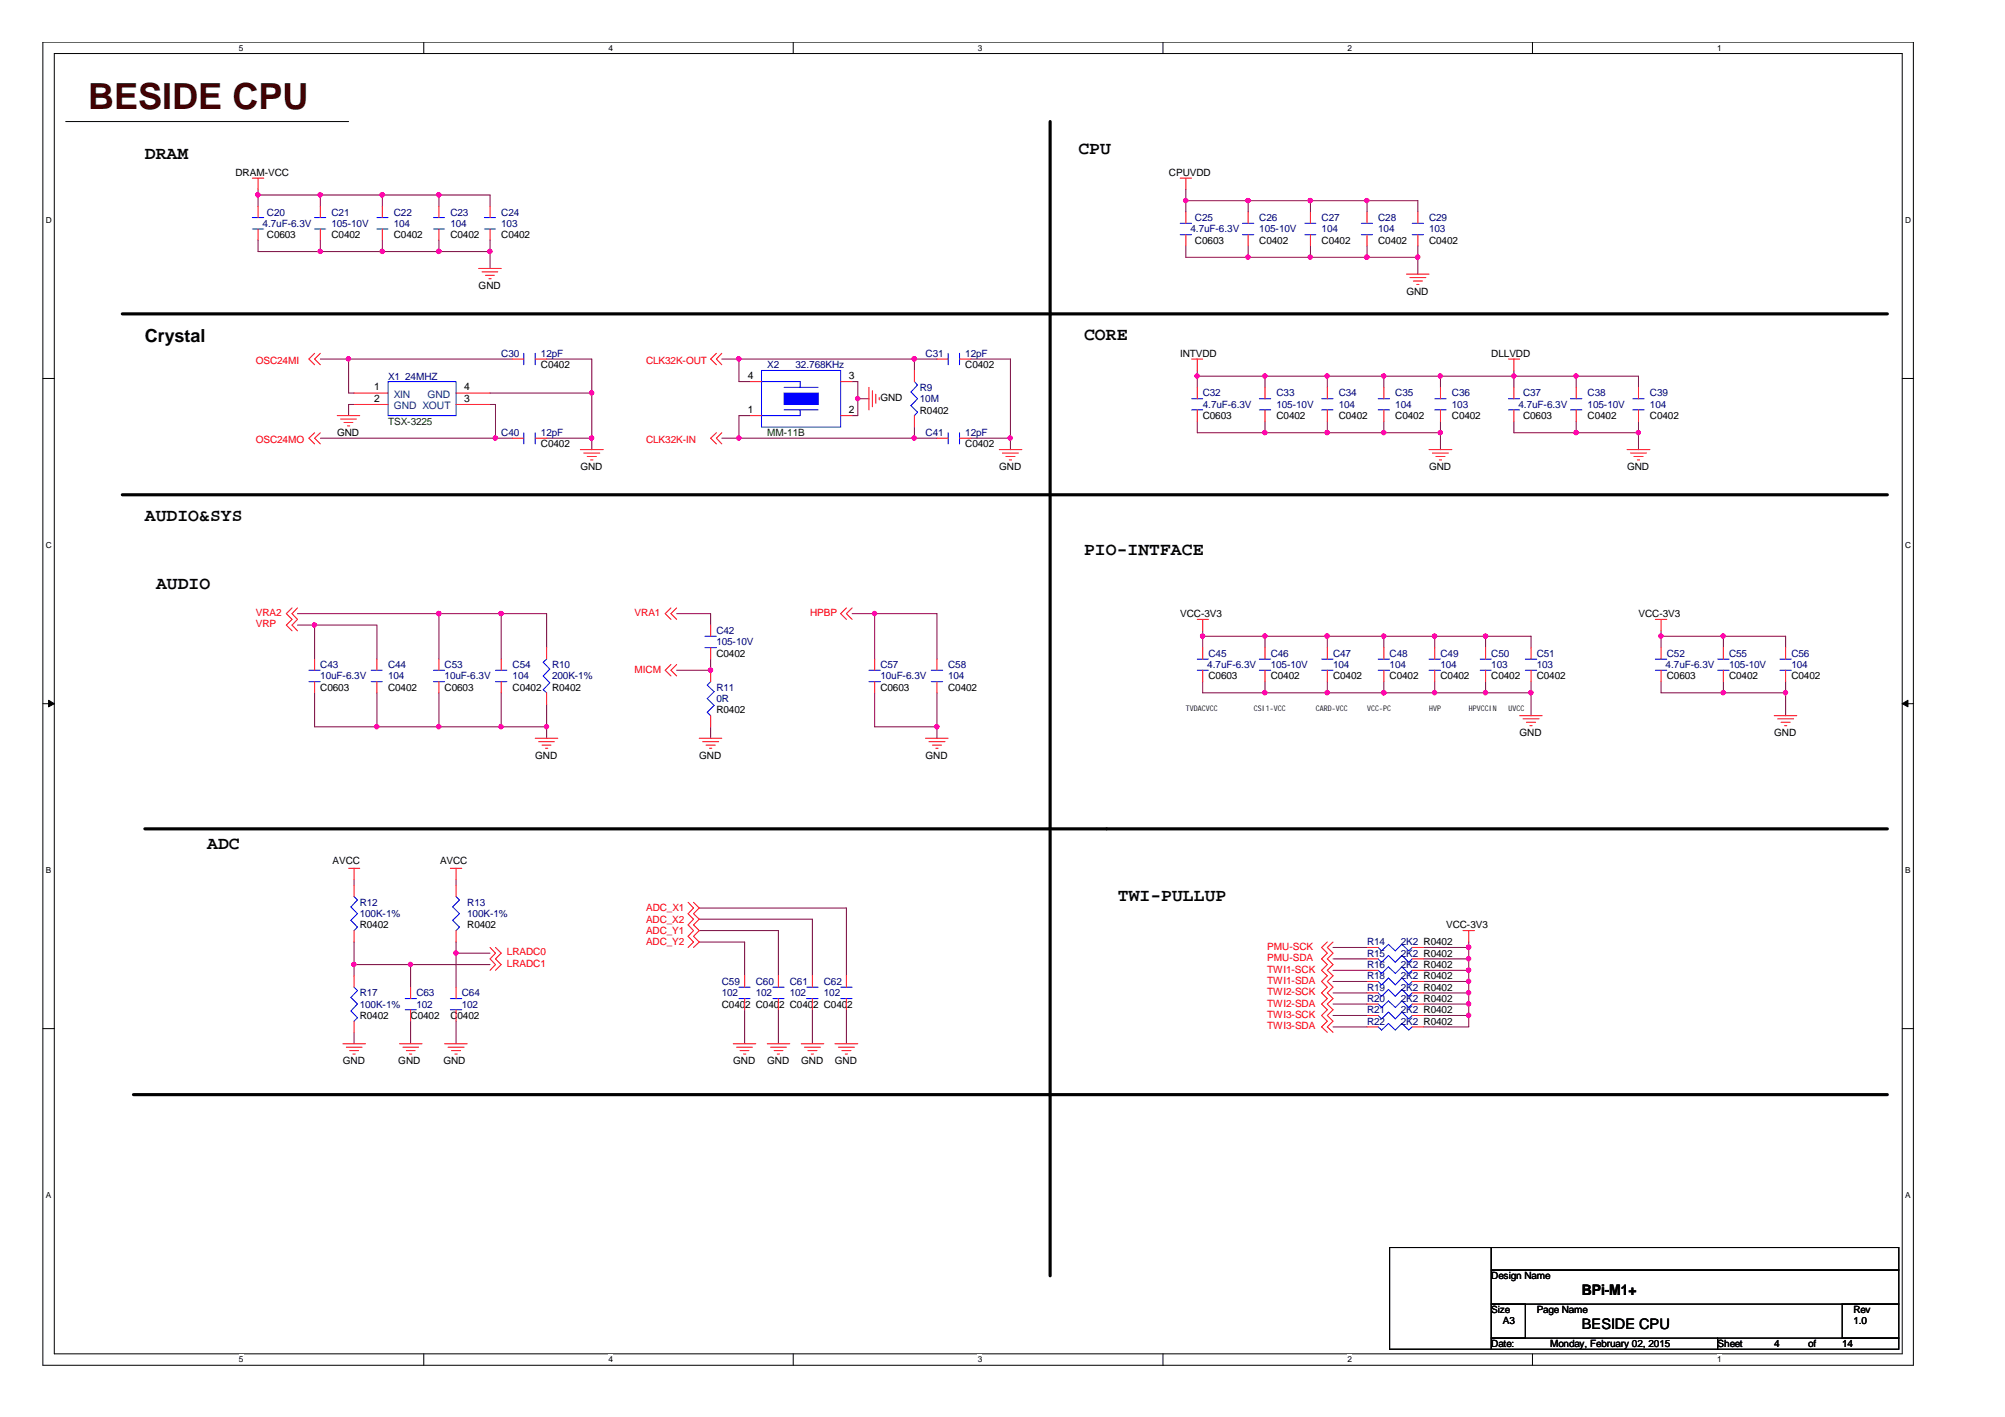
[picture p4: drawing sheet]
<svg xmlns="http://www.w3.org/2000/svg" width="297mm" height="210mm" viewBox="0 0 297 210" stroke-linecap="round" stroke-linejoin="round" font-family="sans-serif">
<path d="M6.3 6.2h277.2v196h-277.2zM8 7.9h273.8v192.6h-273.8z" fill="none" stroke="#000" stroke-width=".15"/>
<g fill="#fff">
<path d="M35.4 6.4h.6v1.4h-.6z"/>
<path d="M35.4 200.7h.6v1.4h-.6z"/>
</g>
<path d="M62.8 6.2v1.7M62.8 200.5v1.7" fill="none" stroke="#000" stroke-width=".15"/>
<g fill="#fff">
<path d="M90.1 6.4h.7v1.4h-.7z"/>
<path d="M90.1 200.7h.7v1.4h-.7z"/>
</g>
<path d="M117.5 6.2v1.7M117.5 200.5v1.7" fill="none" stroke="#000" stroke-width=".15"/>
<g fill="#fff">
<path d="M144.9 6.4h.6v1.4h-.6z"/>
<path d="M144.9 200.7h.6v1.4h-.6z"/>
</g>
<path d="M172.3 6.2v1.7M172.3 200.5v1.7" fill="none" stroke="#000" stroke-width=".15"/>
<g fill="#fff">
<path d="M199.6 6.4h.7v1.4h-.7z"/>
<path d="M199.6 200.7h.7v1.4h-.7z"/>
</g>
<path d="M227 6.2v1.7M227 200.5v1.7" fill="none" stroke="#000" stroke-width=".15"/>
<g fill="#fff">
<path d="M254.4 6.4h.6v1.4h-.6z"/>
<path d="M254.4 200.7h.6v1.4h-.6z"/>
<path d="M6.8 31.9h.8v1.4h-.8z"/>
<path d="M282.2 31.9h.9v1.4h-.9z"/>
<path d="M6.8 80.1h.8v1.4h-.8z"/>
<path d="M282.2 80.1h.9v1.4h-.9z"/>
</g>
<path d="M6.3 56.1h1.7M281.8 56.1h1.7" fill="none" stroke="#000" stroke-width=".15"/>
<g fill="#fff">
<path d="M6.8 128.2h.7v1.4h-.7z"/>
<path d="M282.2 128.2h.8v1.4h-.8z"/>
</g>
<path d="M6.3 104.2h1.7M281.8 104.2h1.7" fill="none" stroke="#000" stroke-width=".15"/>
<g fill="#000" stroke="#000" stroke-width=".15">
<path d="M7.2 103.7l.8 .5-.8 .5z" fill-rule="evenodd"/>
<path d="M281.8 104.2l.9-.5v1z" fill-rule="evenodd"/>
</g>
<g fill="#fff">
<path d="M6.8 176.4h.7v1.4h-.7z"/>
<path d="M282.2 176.4h.8v1.4h-.8z"/>
</g>
<path d="M9.7 18h41.9M6.3 152.4h1.7M281.8 152.4h1.7M205.9 184.8h15v15.1h-15zM220.9 184.8h60.4v3.3h-60.4zM220.9 188.1h60.4v5.1h-60.4zM220.9 193.2h5.1v5h-5.1zM220.9 198.2h33.6v1.7h-33.6zM254.5 198.2h26.8v1.7h-26.8zM272.9 193.2h8.4v5h-8.4z" fill="none" stroke="#000" stroke-width=".15"/>
<path d="M155.6 18v171M18.1 46.5h261.5M18.1 73.3h261.5M21.5 122.8h258.1M19.8 162.2h259.8" fill="none" stroke="#000" stroke-width=".47"/>
<g fill="none" stroke="#800040" stroke-width=".15">
<path d="M38.2 35.6v1.7h34.4M38.2 28v2.6M38.2 28.9h34.4v1.7M47.5 28.9v1.7M47.5 35.6v1.7M56.6 28.9v1.7M56.6 35.6v1.7M65 28.9v1.7M65 35.6v1.7M72.6 35.6v4.2M175.7 28v3.4M175.7 36.4v1.7h34.4"/>
<path d="M175.7 29.7h34.4v1.7M184.9 29.7v1.7M184.9 36.4v1.7M194.1 29.7v1.7M194.1 36.4v1.7M202.5 29.7v1.7M202.5 36.4v1.7M210.1 36.4v4.2M47.5 53.2h28.4M51.6 53.2v5h.9M52.5 59.9h-.9v1.7M72.6 59.9h.8v5"/>
<path d="M72.6 58.2h15.1M81 53.2h6.7v13.4M106.9 53.2h31.9M109.5 53.2v3.3h1.6M126.2 56.5h.9v5.1h-.9M127.1 59.1h1.6M135.5 53.2v1.7M143.8 53.2h5.9v13.4M177.4 55.7h65.3v1.7M177.4 54.9v2.5M187.4 55.7v1.7M196.6 55.7v1.7"/>
<path d="M205 55.7v1.7M213.4 55.7v1.7M224.3 54.9v2.5M233.5 55.7v1.7M47.5 64.9h28.4M81 64.9h6.7M106.9 64.9h31.9M111.1 61.6h-1.6v3.3M135.5 63.3v1.6M143.8 64.9h5.9M177.4 62.4v1.7h36M187.4 62.4v1.7"/>
<path d="M196.6 62.4v1.7M205 62.4v1.7M213.4 62.4v4.2M224.3 62.4v1.7h18.4M233.5 62.4v1.7M242.7 62.4v4.2M44.1 90.9h36.9v5M44.1 92.6h11.7v5M46.6 92.6v5M65 90.9v6.7M74.3 90.9v6.7M100.2 90.9h5.1v1.7"/>
<path d="M105.3 97.6v1.7h-5.1M126.2 90.9h12.6v6.7M129.6 90.9v6.7M178.2 94.2h48.6v1.7M178.2 93.4v2.5M187.4 94.2v1.7M196.6 94.2v1.7M205 94.2v1.7M212.6 94.2v1.7M220.1 94.2v1.7M246.1 93.4v2.5M246.1 94.2h18.4v1.7"/>
<path d="M255.3 94.2v1.7M46.6 102.6v5.1h34.4M55.8 102.6v5.1M65 102.6v5.1M74.3 102.6v5.1M81 104.3v5.1M105.3 107.7v1.7M129.6 102.6v5.1h9.2M138.8 102.6v6.8M178.2 101v1.6h48.6M187.4 101v1.6M196.6 101v1.6"/>
<path d="M205 101v1.6M212.6 101v1.6M220.1 101v1.6M226.8 101v5M246.1 101v1.6h18.4M255.3 101v1.6M264.5 101v5M52.5 130.3v.9M52.5 139.5v5M67.6 130.3v.9M67.6 139.5v6.7M103.6 139.5h6.7v5"/>
<path d="M103.6 137.9h11.7v6.6M103.6 136.2h16.8v8.3M103.6 134.5h21.8v10M217.6 139.5v12.6h-6.7M52.5 142.9h20.1M52.5 152.9v1.7M60.8 142.9v3.3M60.8 151.3v3.3M67.6 141.2h5M67.6 151.3v3.3M110.3 149.6v5M115.3 149.6v5"/>
<path d="M120.4 149.6v5M125.4 149.6v5M197.5 140.3h5M197.5 143.7h5M197.5 142h5M197.5 145.4h5M197.5 147.1h5M197.5 148.7h5M197.5 150.4h5M197.5 152.1h5M210.9 140.3h6.7M210.9 143.7h6.7"/>
<path d="M210.9 142h6.7M210.9 145.4h6.7M210.9 147.1h6.7M210.9 148.7h6.7M210.9 150.4h6.7"/>
</g>
<g fill="#f0f" stroke="#f0f" stroke-width=".15">
<circle cx="217.6" cy="140.3" r=".32"/>
<circle cx="217.6" cy="142" r=".32"/>
<circle cx="217.6" cy="143.7" r=".32"/>
<circle cx="217.6" cy="145.4" r=".32"/>
<circle cx="217.6" cy="147.1" r=".32"/>
<circle cx="217.6" cy="150.4" r=".32"/>
<circle cx="217.6" cy="148.7" r=".32"/>
<circle cx="72.6" cy="37.2" r=".32"/>
<circle cx="65" cy="37.2" r=".32"/>
<circle cx="38.2" cy="28.9" r=".32"/>
<circle cx="56.6" cy="37.2" r=".32"/>
<circle cx="47.4" cy="37.2" r=".32"/>
<circle cx="56.6" cy="28.9" r=".32"/>
<circle cx="47.4" cy="28.9" r=".32"/>
<circle cx="65" cy="28.9" r=".32"/>
<circle cx="87.6" cy="64.9" r=".32"/>
<circle cx="87.6" cy="58.2" r=".32"/>
<circle cx="73.4" cy="64.9" r=".32"/>
<circle cx="51.6" cy="53.2" r=".32"/>
<circle cx="127.1" cy="59" r=".32"/>
<circle cx="109.4" cy="53.2" r=".32"/>
<circle cx="149.7" cy="64.9" r=".32"/>
<circle cx="109.4" cy="64.9" r=".32"/>
<circle cx="135.4" cy="64.9" r=".32"/>
<circle cx="135.4" cy="53.2" r=".32"/>
<circle cx="105.3" cy="99.3" r=".32"/>
<circle cx="129.6" cy="90.9" r=".32"/>
<circle cx="138.8" cy="107.6" r=".32"/>
<circle cx="81" cy="107.6" r=".32"/>
<circle cx="74.2" cy="107.6" r=".32"/>
<circle cx="65" cy="107.6" r=".32"/>
<circle cx="74.2" cy="90.9" r=".32"/>
<circle cx="65" cy="90.9" r=".32"/>
<circle cx="55.8" cy="107.6" r=".32"/>
<circle cx="46.6" cy="92.6" r=".32"/>
<circle cx="60.8" cy="142.9" r=".32"/>
<circle cx="52.4" cy="142.9" r=".32"/>
<circle cx="67.5" cy="141.2" r=".32"/>
<circle cx="210" cy="38.1" r=".32"/>
<circle cx="202.5" cy="38.1" r=".32"/>
<circle cx="175.7" cy="29.7" r=".32"/>
<circle cx="194.1" cy="38.1" r=".32"/>
<circle cx="184.9" cy="38.1" r=".32"/>
<circle cx="194.1" cy="29.7" r=".32"/>
<circle cx="184.9" cy="29.7" r=".32"/>
<circle cx="202.5" cy="29.7" r=".32"/>
<circle cx="224.3" cy="55.7" r=".32"/>
<circle cx="242.7" cy="64.1" r=".32"/>
<circle cx="233.5" cy="64.1" r=".32"/>
<circle cx="233.5" cy="55.7" r=".32"/>
<circle cx="213.4" cy="55.7" r=".32"/>
<circle cx="205" cy="55.7" r=".32"/>
<circle cx="196.6" cy="55.7" r=".32"/>
<circle cx="187.4" cy="55.7" r=".32"/>
<circle cx="213.4" cy="64.1" r=".32"/>
<circle cx="205" cy="64.1" r=".32"/>
<circle cx="196.6" cy="64.1" r=".32"/>
<circle cx="187.4" cy="64.1" r=".32"/>
<circle cx="177.4" cy="55.7" r=".32"/>
<circle cx="246.1" cy="94.2" r=".32"/>
<circle cx="255.3" cy="102.6" r=".32"/>
<circle cx="255.3" cy="94.2" r=".32"/>
<circle cx="264.5" cy="102.6" r=".32"/>
<circle cx="205" cy="102.6" r=".32"/>
<circle cx="212.5" cy="102.6" r=".32"/>
<circle cx="212.5" cy="94.2" r=".32"/>
<circle cx="178.2" cy="94.2" r=".32"/>
<circle cx="220.1" cy="94.2" r=".32"/>
<circle cx="196.6" cy="102.6" r=".32"/>
<circle cx="187.4" cy="102.6" r=".32"/>
<circle cx="196.6" cy="94.2" r=".32"/>
<circle cx="187.4" cy="94.2" r=".32"/>
<circle cx="205" cy="94.2" r=".32"/>
<circle cx="226.8" cy="102.6" r=".32"/>
<circle cx="220.1" cy="102.6" r=".32"/>
</g>
<g fill="none" stroke="#f00" stroke-width=".15">
<path d="M37.4 26.4h1.7M38.2 26.4v1.6M38.2 30.6v1.6M38.2 33.9v1.7M47.5 30.6v1.6M47.5 33.9v1.7M56.6 30.6v1.6M56.6 33.9v1.7M65 30.6v1.6M65 33.9v1.7M70.9 39.8h3.4M72.6 30.6v1.6"/>
<path d="M72.6 33.9v1.7M174.8 26.4h1.7M175.7 26.4v1.6M175.7 31.4v1.7M175.7 34.8v1.6M184.9 31.4v1.7M184.9 34.8v1.6M194.1 31.4v1.7M194.1 34.8v1.6M202.5 31.4v1.7M202.5 34.8v1.6M210.1 31.4v1.7"/>
<path d="M210.1 34.8v1.6M46.6 52.3l-.8 .9 .8 .8M47.5 52.3l-.9 .9 .9 .8M52.5 58.2h5M52.5 59.9h5M67.6 58.2h5M67.6 59.9h5M71.4 40.3h2.3M71.9 40.8h1.3M72.4 41.3h.4M75.9 53.2h1.7M79.3 53.2h1.7"/>
<path d="M106.1 52.3l-.8 .9 .8 .8M106.9 52.3l-.8 .9 .8 .8M111.1 56.5h1.7M124.5 56.5h1.7M128.7 57.4v3.3M129.2 57.9v2.4M129.8 58.4v1.3M130.3 58.9v.3M135.5 54.9v1.6M138.8 53.2h1.7M142.2 53.2h1.6M176.5 53.2h1.7"/>
<path d="M177.4 53.2v1.7M177.4 57.4v1.7M187.4 57.4v1.7M196.6 57.4v1.7M205 57.4v1.7M208.4 40.6h3.3M208.9 41.1h2.3M209.4 41.6h1.3M209.9 42.1h.3M213.4 57.4v1.7M223.5 53.2h1.6M224.3 53.2v1.7"/>
<path d="M224.3 57.4v1.7M233.5 57.4v1.7M242.7 57.4v1.7M46.6 64.1l-.8 .8 .8 .9M47.5 64.1l-.9 .8 .9 .9M50 61.6h3.3M50.5 62.1h2.3M51 62.6h1.3M51.5 63.1h.3M75.9 64.9h1.7M79.3 64.9h1.7M86 66.6h3.4"/>
<path d="M86.5 67.1h2.4M87 67.6h1.3M87.5 68.1h.3M106.1 64.1l-.8 .8 .8 .9M106.9 64.1l-.8 .8 .8 .9M111.1 61.6h1.7M124.5 61.6h1.7M135.5 61.6v1.7M138.8 64.9h1.7M142.2 64.9h1.6M148 66.6h3.4M148.5 67.1h2.4"/>
<path d="M149 67.6h1.4M149.5 68.1h.4M177.4 60.7v1.7M187.4 60.7v1.7M196.6 60.7v1.7M205 60.7v1.7M211.7 66.6h3.4M212.2 67.1h2.4M212.7 67.6h1.4M213.2 68.1h.4M213.4 60.7v1.7M224.3 60.7v1.7"/>
<path d="M233.5 60.7v1.7M241 66.6h3.4M241.6 67.1h2.3M242.1 67.6h1.3M242.6 68.1h.3M242.7 60.7v1.7M43.3 90.1l-.9 .8 .9 .9-.9 .8 .9 .8M44.1 90.1l-.8 .8 .8 .9-.8 .8 .8 .8M46.6 97.6v1.7M55.8 97.6v1.7M65 97.6v1.7M74.3 97.6v1.7"/>
<path d="M81 95.9v1.7M99.4 98.4l-.8 .9 .8 .8M99.4 90.1l-.8 .8 .8 .9M100.2 98.4l-.8 .9 .8 .8M100.2 90.1l-.8 .8 .8 .9M105.3 92.6v1.6M105.3 95.9v1.7M105.3 99.3v1.7M125.4 90.1l-.9 .8 .9 .9M126.2 90.1l-.8 .8 .8 .9M129.6 97.6v1.7M138.8 97.6v1.7"/>
<path d="M177.4 91.8h1.6M178.2 91.8v1.6M178.2 95.9v1.7M178.2 99.3v1.7M187.4 95.9v1.7M187.4 99.3v1.7M196.6 95.9v1.7M196.6 99.3v1.7M205 95.9v1.7M205 99.3v1.7M212.6 95.9v1.7M212.6 99.3v1.7"/>
<path d="M220.1 95.9v1.7M220.1 99.3v1.7M226.8 95.9v1.7M226.8 99.3v1.7M245.2 91.8h1.7M246.1 91.8v1.6M246.1 95.9v1.7M246.1 99.3v1.7M255.3 95.9v1.7M255.3 99.3v1.7M264.5 95.9v1.7M264.5 99.3v1.7"/>
<path d="M46.6 101v1.6M55.8 101v1.6M65 101v1.6M74.3 101v1.6M79.3 109.4h3.3M79.8 109.9h2.3M80.3 110.4h1.3M80.8 110.8h.4M81 102.6v1.7M103.6 109.4h3.3M104.1 109.9h2.4M104.6 110.4h1.4"/>
<path d="M105.1 110.8h.4M105.3 106v1.7M129.6 101v1.6M137.1 109.4h3.4M137.6 109.9h2.4M138.1 110.4h1.4M138.6 110.8h.4M138.8 101v1.6M225.1 106h3.4M225.6 106.5h2.4M226.1 107h1.4M226.7 107.5h.3"/>
<path d="M262.8 106h3.4M263.4 106.5h2.3M263.9 107h1.3M264.4 107.5h.3M51.6 128.6h1.7M52.5 128.6v1.7M52.5 131.2v1.6M52.5 137.9v1.6M66.7 128.6h1.7M67.6 128.6v1.7M67.6 131.2v1.6M67.6 137.9v1.6"/>
<path d="M101.9 133.7l.8 .8-.8 .9 .8 .8-.8 .8 .8 .9-.8 .8 .8 .8-.8 .8M102.7 133.7l.9 .8-.9 .9 .9 .8-.9 .8 .9 .9-.9 .8 .9 .8-.9 .8M196.6 139.5l-.8 .8 .8 .9-.8 .8 .8 .9-.8 .8 .8 .8-.8 .9 .8 .8-.8 .9 .8 .8-.8 .8 .8 .9-.8 .8 .8 .9-.8 .8 .8 .8M197.5 139.5l-.9 .8 .9 .9-.9 .8 .9 .9-.9 .8 .9 .8-.9 .9 .9 .8-.9 .9 .9 .8-.9 .8 .9 .9-.9 .8 .9 .9-.9 .8 .9 .8M216.7 137.9h1.7M217.6 137.9v1.6M50.8 154.6h3.3M51.3 155.1h2.3M51.8 155.6h1.3M52.3 156.1h.3M52.5 144.5v1.7M52.5 151.3v1.6"/>
<path d="M59.2 154.6h3.3M59.7 155.1h2.3M60.2 155.6h1.3M60.7 156.1h.3M60.8 146.2v1.7M60.8 149.6v1.7M65.9 154.6h3.3M66.4 155.1h2.3M66.9 155.6h1.3M67.4 156.1h.3M67.6 146.2v1.7M67.6 149.6v1.7"/>
<path d="M72.6 140.3l.8 .9-.8 .8 .8 .9-.8 .8M73.4 140.3l.9 .9-.9 .8 .9 .9-.9 .8M108.6 154.6h3.4M109.1 155.1h2.4M109.6 155.6h1.4M110.2 156.1h.3M110.3 144.5v1.7M110.3 147.9v1.7M113.7 154.6h3.3M114.2 155.1h2.3M114.7 155.6h1.3M115.1 156.1h.4"/>
<path d="M115.3 144.5v1.7M115.3 147.9v1.7M118.7 154.6h3.3M119.2 155.1h2.3M119.7 155.6h1.3M120.2 156.1h.3M120.4 144.5v1.7M120.4 147.9v1.7M123.7 154.6h3.4M124.2 155.1h2.4M124.7 155.6h1.4M125.2 156.1h.4"/>
<path d="M125.4 144.5v1.7M125.4 147.9v1.7M202.5 147.1h1.7M202.5 140.3h1.7M202.5 150.4h1.7M202.5 142h1.7M202.5 145.4h1.7M202.5 148.7h1.7M202.5 152.1h1.7M202.5 143.7h1.7M209.2 147.1h1.7M209.2 140.3h1.7"/>
<path d="M209.2 150.4h1.7M209.2 142h1.7M209.2 145.4h1.7M209.2 148.7h1.7M209.2 152.1h1.7M209.2 143.7h1.7"/>
</g>
<g fill="none" stroke="#00f" stroke-width=".15">
<path d="M37.4 33.9h1.7M37.4 32.2h1.7M46.6 33.9h1.7M46.6 32.2h1.7M55.8 33.9h1.7M55.8 32.2h1.7M64.2 33.9h1.7M64.2 32.2h1.7M71.8 33.9h1.6M71.8 32.2h1.6M174.8 34.8h1.7M174.8 33.1h1.7"/>
<path d="M184.1 34.8h1.7M184.1 33.1h1.7M193.3 34.8h1.6M193.3 33.1h1.6M201.7 34.8h1.6M201.7 33.1h1.6M209.2 34.8h1.7M209.2 33.1h1.7M57.5 56.5h10.1v5.1h-10.1zM77.6 52.3v1.7M79.3 52.3v1.7M112.8 54.9h11.7v8.4h-11.7z"/>
<path d="M112.8 56.5h5.7v.9M116.2 57.4h5M135.5 56.5l.4 .5-.9 1.1 .9 1-.9 1 .9 1-.4 .5M140.5 52.3v1.7M142.2 52.3v1.7M176.5 59.1h1.7M186.6 59.1h1.7M195.8 59.1h1.7M204.2 59.1h1.7M212.6 59.1h1.6M223.5 59.1h1.6M232.7 59.1h1.7"/>
<path d="M241.9 59.1h1.7M77.6 64.1v1.7M79.3 64.1v1.7M116.2 60.7h5M118.5 60.7v.9h-5.7M140.5 64.1v1.7M142.2 64.1v1.7M176.5 60.7h1.7M186.6 60.7h1.7M195.8 60.7h1.7M204.2 60.7h1.7M212.6 60.7h1.6"/>
<path d="M223.5 60.7h1.6M232.7 60.7h1.7M241.9 60.7h1.7M45.8 99.3h1.7M55 99.3h1.6M64.2 99.3h1.7M73.4 99.3h1.7M81 97.6l-.5 .5 .9 1-.9 1 .9 1-.9 1.1 .5 .4M104.4 95.9h1.7M104.4 94.2h1.7M128.7 99.3h1.7M138 99.3h1.7"/>
<path d="M177.4 99.3h1.6M177.4 97.6h1.6M186.6 99.3h1.7M186.6 97.6h1.7M195.8 99.3h1.7M195.8 97.6h1.7M204.2 99.3h1.7M204.2 97.6h1.7M211.7 99.3h1.7M211.7 97.6h1.7M219.3 99.3h1.6M219.3 97.6h1.6"/>
<path d="M226 99.3h1.7M226 97.6h1.7M245.2 99.3h1.7M245.2 97.6h1.7M254.5 99.3h1.7M254.5 97.6h1.7M263.7 99.3h1.7M263.7 97.6h1.7M45.8 101h1.7M55 101h1.6M64.2 101h1.7M73.4 101h1.7"/>
<path d="M105.3 101l-.5 .5 1 1-1 1 1 1-1 1 .5 .5M128.7 101h1.7M138 101h1.7M52.5 132.8l.5 .5-1 1 1 1.1-1 .9 1 1-.5 .6M67.6 132.8l.5 .5-1 1 1 1.1-1 .9 1 1-.5 .6M52.5 146.2l.5 .5-1 1.1 1 .9-1 1 1 1.1-.5 .5M60 147.9h1.7M60 149.6h1.7M66.7 147.9h1.7M66.7 149.6h1.7M109.5 147.9h1.6M109.5 146.2h1.6"/>
<path d="M114.5 147.9h1.7M114.5 146.2h1.7M119.5 147.9h1.7M119.5 146.2h1.7M124.5 147.9h1.7M124.5 146.2h1.7M204.2 147.1l.5 .5 1-1 1 1 1-1 1 1 .5-.5M204.2 140.3l.5 .6 1-1 1 1 1-1 1 1 .5-.6M204.2 150.4l.5 .5 1-1 1 1 1-1 1 1 .5-.5M204.2 142l.5 .6 1-1.1 1 1.1 1-1.1 1 1.1 .5-.6M204.2 145.4l.5 .5 1-1 1 1 1-1 1 1 .5-.5M204.2 148.7l.5 .5 1-.9 1 .9 1-.9 1 .9 .5-.5"/>
<path d="M204.2 152.1l.5 .5 1-1 1 1 1-1 1 1 .5-.5M204.2 143.7l.5 .5 1-1 1 1 1-1 1 1 .5-.5"/>
</g>
<path d="M116.2 58.2h5v1.7h-5z" fill-rule="evenodd" fill="#00f" stroke="#00f" stroke-width=".15"/>
<text font-size="5.3" fill="#400000" x="13.1" y="16.2">BESIDE CPU</text>
<g font-size="2.7">
<text x="21.5" y="23.6">DRAM</text>
<text x="159.8" y="22.7">CPU</text>
<text x="21.5" y="50.6">Crystal</text>
<text x="160.6" y="50.4">CORE</text>
<text x="21.5" y="77.2">AUDIO&amp;SYS</text>
<text x="160.6" y="82.3">PIO-INTFACE</text>
<text x="23.1" y="87.3">AUDIO</text>
<text x="30.7" y="125.8">ADC</text>
<text x="165.6" y="133.4">TWI-PULLUP</text>
</g>
<g font-size="2.2">
<text x="234.4" y="191.9">BPi-M1+</text>
<text x="234.4" y="196.8">BESIDE CPU</text>
</g>
<g font-size="1.5">
<text x="34.9" y="26">DRAM-VCC</text>
<text x="173.2" y="26">CPUVDD</text>
<text x="39.5" y="35.3">C0603</text>
<text x="49.1" y="35.3">C0402</text>
<text x="58.3" y="35.3">C0402</text>
<text x="66.7" y="35.3">C0402</text>
<text x="74.3" y="35.3">C0402</text>
<text x="177" y="36.1">C0603</text>
<text x="186.6" y="36.1">C0402</text>
<text x="195.8" y="36.1">C0402</text>
<text x="204.2" y="36.1">C0402</text>
<text x="211.7" y="36.1">C0402</text>
<text x="70.9" y="42.8">GND</text>
<text x="208.4" y="43.7">GND</text>
<text x="174.8" y="52.9">INTVDD</text>
<text x="220.9" y="52.9">DLLVDD</text>
<text x="55.5" y="57.8">1</text>
<text x="55.5" y="59.5">2</text>
<text x="68.7" y="59.5">3</text>
<text x="68.7" y="57.8">4</text>
<text x="80.1" y="54.5">C0402</text>
<text x="110.8" y="56.1">4</text>
<text x="125.7" y="56.1">3</text>
<text x="130.4" y="59.4">GND</text>
<text x="143" y="54.5">C0402</text>
<text x="50" y="64.6">GND</text>
<text x="110.8" y="61.2">1</text>
<text x="125.7" y="61.2">2</text>
<text x="136.3" y="61.3">R0402</text>
<text x="178.2" y="62.1">C0603</text>
<text x="189.1" y="62.1">C0402</text>
<text x="198.3" y="62.1">C0402</text>
<text x="206.7" y="62.1">C0402</text>
<text x="215.1" y="62.1">C0402</text>
<text x="225.6" y="62.1">C0603</text>
<text x="235.2" y="62.1">C0402</text>
<text x="244.4" y="62.1">C0402</text>
<text x="80.1" y="66.3">C0402</text>
<text x="86" y="69.7">GND</text>
<text x="143" y="66.3">C0402</text>
<text x="148" y="69.7">GND</text>
<text x="211.7" y="69.7">GND</text>
<text x="241" y="69.7">GND</text>
<text x="174.8" y="91.4">VCC-3V3</text>
<text x="242.7" y="91.4">VCC-3V3</text>
<text x="106.1" y="97.3">C0402</text>
<text x="179" y="100.6">C0603</text>
<text x="188.3" y="100.6">C0402</text>
<text x="197.5" y="100.6">C0402</text>
<text x="205.9" y="100.6">C0402</text>
<text x="213.4" y="100.6">C0402</text>
<text x="220.9" y="100.6">C0402</text>
<text x="227.7" y="100.6">C0402</text>
<text x="246.9" y="100.6">C0603</text>
<text x="256.2" y="100.6">C0402</text>
<text x="265.4" y="100.6">C0402</text>
<text x="47.5" y="102.3">C0603</text>
<text x="57.5" y="102.3">C0402</text>
<text x="65.9" y="102.3">C0603</text>
<text x="75.9" y="102.3">C0402</text>
<text x="81.8" y="102.3">R0402</text>
<text x="106.1" y="105.7">R0402</text>
<text x="130.4" y="102.3">C0603</text>
<text x="140.5" y="102.3">C0402</text>
<text x="79.3" y="112.4">GND</text>
<text x="103.6" y="112.4">GND</text>
<text x="137.1" y="112.4">GND</text>
<text x="225.1" y="109">GND</text>
<text x="262.8" y="109">GND</text>
<text x="49.3" y="128">AVCC</text>
<text x="65.2" y="128">AVCC</text>
<text x="53.3" y="137.5">R0402</text>
<text x="69.2" y="137.5">R0402</text>
<text x="214.2" y="137.5">VCC-3V3</text>
<text x="106.9" y="149.3">C0402 C0402 C0402 C0402</text>
<text x="53.3" y="150.9">R0402</text>
<text x="60.8" y="150.9">C0402</text>
<text x="66.7" y="150.9">C0402</text>
<text x="50.8" y="157.7">GND</text>
<text x="59" y="157.7">GND</text>
<text x="65.7" y="157.7">GND</text>
<text x="108.6" y="157.7">GND</text>
<text x="113.7" y="157.7">GND</text>
<text x="118.7" y="157.7">GND</text>
<text x="123.7" y="157.7">GND</text>
<text x="220.9" y="189.5">Design Name</text>
<text x="220.9" y="194.5">Size</text>
<text x="222.6" y="196.2">A3</text>
<text x="227.7" y="194.5">Page Name</text>
<text x="274.6" y="196.2">1.0</text>
<text x="274.6" y="194.5">Rev</text>
<text x="220.9" y="199.6">Date:</text>
<text x="229.7" y="199.6">Monday, February 02, 2015</text>
<text x="254.5" y="199.6">Sheet</text>
<text x="262.8" y="199.6">4</text>
<text x="267.9" y="199.6">of</text>
<text x="272.9" y="199.6">14</text>
</g>
<g font-size="1.5" fill="#000080">
<text x="38.9" y="33.6">4.7uF-6.3V</text>
<text x="39.5" y="31.9">C20</text>
<text x="49.1" y="31.9">C21</text>
<text x="49.1" y="33.6">105-10V</text>
<text x="58.3" y="31.9">C22</text>
<text x="58.3" y="33.6">104</text>
<text x="66.7" y="31.9">C23</text>
<text x="66.7" y="33.6">104</text>
<text x="74.3" y="31.9">C24</text>
<text x="74.3" y="33.6">103</text>
<text x="176.4" y="34.4">4.7uF-6.3V</text>
<text x="177" y="32.7">C25</text>
<text x="186.6" y="32.7">C26</text>
<text x="186.6" y="34.4">105-10V</text>
<text x="195.8" y="32.7">C27</text>
<text x="195.8" y="34.4">104</text>
<text x="204.2" y="32.7">C28</text>
<text x="204.2" y="34.4">104</text>
<text x="211.7" y="32.7">C29</text>
<text x="211.7" y="34.4">103</text>
<text x="74.3" y="52.9">C30</text>
<text x="80.1" y="52.9">12pF</text>
<text x="137.1" y="52.9">C31</text>
<text x="143" y="52.9">12pF</text>
<text x="57.5" y="56.2">X1</text>
<text x="60" y="56.2">24MHZ</text>
<text x="113.7" y="54.5">X2</text>
<text x="117.9" y="54.5">32.768KHz</text>
<text x="136.3" y="57.9">R9</text>
<text x="136.3" y="59.6">10M</text>
<text x="178.2" y="58.7">C32</text>
<text x="189.1" y="58.7">C33</text>
<text x="198.3" y="58.7">C34</text>
<text x="206.7" y="58.7">C35</text>
<text x="215.1" y="58.7">C36</text>
<text x="225.6" y="58.7">C37</text>
<text x="235.2" y="58.7">C38</text>
<text x="244.4" y="58.7">C39</text>
<text x="74.3" y="64.6">C40</text>
<text x="80.1" y="64.6">12pF</text>
<text x="137.1" y="64.6">C41</text>
<text x="143" y="64.6">12pF</text>
<text x="178.2" y="60.4">4.7uF-6.3V</text>
<text x="189.1" y="60.4">105-10V</text>
<text x="198.3" y="60.4">104</text>
<text x="206.7" y="60.4">104</text>
<text x="215.1" y="60.4">103</text>
<text x="225" y="60.4">4.7uF-6.3V</text>
<text x="235.2" y="60.4">105-10V</text>
<text x="244.4" y="60.4">104</text>
<text x="106.1" y="94">C42</text>
<text x="106.1" y="95.6">105-10V</text>
<text x="47.5" y="99">C43</text>
<text x="47.5" y="100.6">10uF-6.3V</text>
<text x="57.5" y="99">C44</text>
<text x="57.5" y="100.6">104</text>
<text x="65.9" y="99">C53</text>
<text x="65.9" y="100.6">10uF-6.3V</text>
<text x="75.9" y="99">C54</text>
<text x="75.9" y="100.6">104</text>
<text x="81.8" y="99">R10</text>
<text x="81.8" y="100.6">200K-1%</text>
<text x="130.4" y="99">C57</text>
<text x="130.4" y="100.6">10uF-6.3V</text>
<text x="140.5" y="99">C58</text>
<text x="140.5" y="100.6">104</text>
<text x="178.9" y="99">4.7uF-6.3V</text>
<text x="179" y="97.3">C45</text>
<text x="188.3" y="97.3">C46</text>
<text x="188.3" y="99">105-10V</text>
<text x="197.5" y="97.3">C47</text>
<text x="197.5" y="99">104</text>
<text x="205.9" y="97.3">C48</text>
<text x="205.9" y="99">104</text>
<text x="213.4" y="97.3">C49</text>
<text x="213.4" y="99">104</text>
<text x="220.9" y="97.3">C50</text>
<text x="220.9" y="99">103</text>
<text x="227.7" y="97.3">C51</text>
<text x="227.7" y="99">103</text>
<text x="246.8" y="99">4.7uF-6.3V</text>
<text x="246.9" y="97.3">C52</text>
<text x="256.2" y="97.3">C55</text>
<text x="256.2" y="99">105-10V</text>
<text x="265.4" y="97.3">C56</text>
<text x="265.4" y="99">104</text>
<text x="106.1" y="102.3">R11</text>
<text x="106.1" y="104">0R</text>
<text x="53.3" y="134.2">R12</text>
<text x="53.3" y="135.9">100K-1%</text>
<text x="69.2" y="134.2">R13</text>
<text x="69.2" y="135.9">100K-1%</text>
<text x="202.5" y="140.1">R14</text>
<text x="202.5" y="141.7">R15</text>
<text x="202.5" y="143.4">R16</text>
<text x="207.5" y="140.1">2K2 R0402</text>
<text x="207.5" y="141.7">2K2 R0402</text>
<text x="207.5" y="143.4">2K2 R0402</text>
<text x="53.3" y="147.6">R17</text>
<text x="53.3" y="149.3">100K-1%</text>
<text x="61.7" y="147.6">C63</text>
<text x="61.7" y="149.3">102</text>
<text x="68.4" y="147.6">C64</text>
<text x="68.4" y="149.3">102</text>
<text x="106.9" y="145.9">C59</text>
<text x="106.9" y="147.6">102</text>
<text x="112" y="145.9">C60</text>
<text x="112" y="147.6">102</text>
<text x="117" y="145.9">C61</text>
<text x="117" y="147.6">102</text>
<text x="122" y="145.9">C62</text>
<text x="122" y="147.6">102</text>
<text x="202.5" y="146.7">R19</text>
<text x="202.5" y="145.1">R18</text>
<text x="202.5" y="148.4">R20</text>
<text x="207.5" y="146.7">2K2 R0402</text>
<text x="207.5" y="145.1">2K2 R0402</text>
<text x="207.5" y="148.4">2K2 R0402</text>
<text x="202.5" y="150.1">R21</text>
<text x="202.5" y="151.8">R22</text>
<text x="207.5" y="150.1">2K2 R0402</text>
<text x="207.5" y="151.8">2K2 R0402</text>
</g>
<g font-size="1.5" fill="#f00">
<text x="37.9" y="53.9">OSC24MI</text>
<text x="95.7" y="53.9">CLK32K-OUT</text>
<text x="37.9" y="65.6">OSC24MO</text>
<text x="95.7" y="65.6">CLK32K-IN</text>
<text x="37.9" y="91.2">VRA2</text>
<text x="37.9" y="92.9">VRP</text>
<text x="94" y="91.2">VRA1</text>
<text x="120" y="91.2">HPBP</text>
<text x="94" y="99.6">MICM</text>
<text x="95.7" y="135">ADC_X1</text>
<text x="95.7" y="136.7">ADC_X2</text>
<text x="75.1" y="141.5">LRADC0</text>
<text x="75.1" y="143.2">LRADC1</text>
<text x="95.7" y="138.4">ADC_Y1</text>
<text x="95.7" y="140.1">ADC_Y2</text>
<text x="187.7" y="140.7">PMU-SCK</text>
<text x="187.7" y="142.4">PMU-SDA</text>
<text x="187.7" y="144.1">TWI1-SCK</text>
<text x="187.7" y="145.7">TWI1-SDA</text>
<text x="187.7" y="147.4">TWI2-SCK</text>
<text x="187.7" y="149.1">TWI2-SDA</text>
<text x="187.7" y="150.8">TWI3-SCK</text>
<text x="187.7" y="152.5">TWI3-SDA</text>
</g>
<g font-size="1.5" fill="#004080">
<text x="58.3" y="58.9">XIN</text>
<text x="63.3" y="58.9">GND</text>
<text x="58.3" y="60.6">GND XOUT</text>
</g>
<g font-size="1.5" fill="#004000">
<text x="57.5" y="62.9">TSX-3225</text>
<text x="113.7" y="64.6">MM-11B</text>
</g>
<g font-size="1.2">
<text x="35.4" y="7.5">5</text>
<text x="90.1" y="7.5">4</text>
<text x="144.9" y="7.5">3</text>
<text x="199.6" y="7.5">2</text>
<text x="254.4" y="7.5">1</text>
<text x="6.8" y="33.1">D</text>
<text x="282.2" y="33.1">D</text>
<text x="6.8" y="81.2">C</text>
<text x="282.2" y="81.2">C</text>
<text x="6.8" y="129.4">B</text>
<text x="282.2" y="129.4">B</text>
<text x="6.8" y="177.5">A</text>
<text x="282.2" y="177.5">A</text>
<text x="35.4" y="201.8">5</text>
<text x="90.1" y="201.8">4</text>
<text x="144.9" y="201.8">3</text>
<text x="199.6" y="201.8">2</text>
<text x="254.4" y="201.8">1</text>
</g>
<g font-size="1.1">
<text x="175.7" y="105.3">TVDACVCC</text>
<text x="185.8" y="105.3">CSI1-VCC</text>
<text x="194.9" y="105.3">CARD-VCC</text>
<text x="202.5" y="105.3">VCC-PC</text>
<text x="211.7" y="105.3">HVP</text>
<text x="217.6" y="105.3">HPVCCIN</text>
<text x="223.5" y="105.3">UVCC</text>
</g>
</svg>
